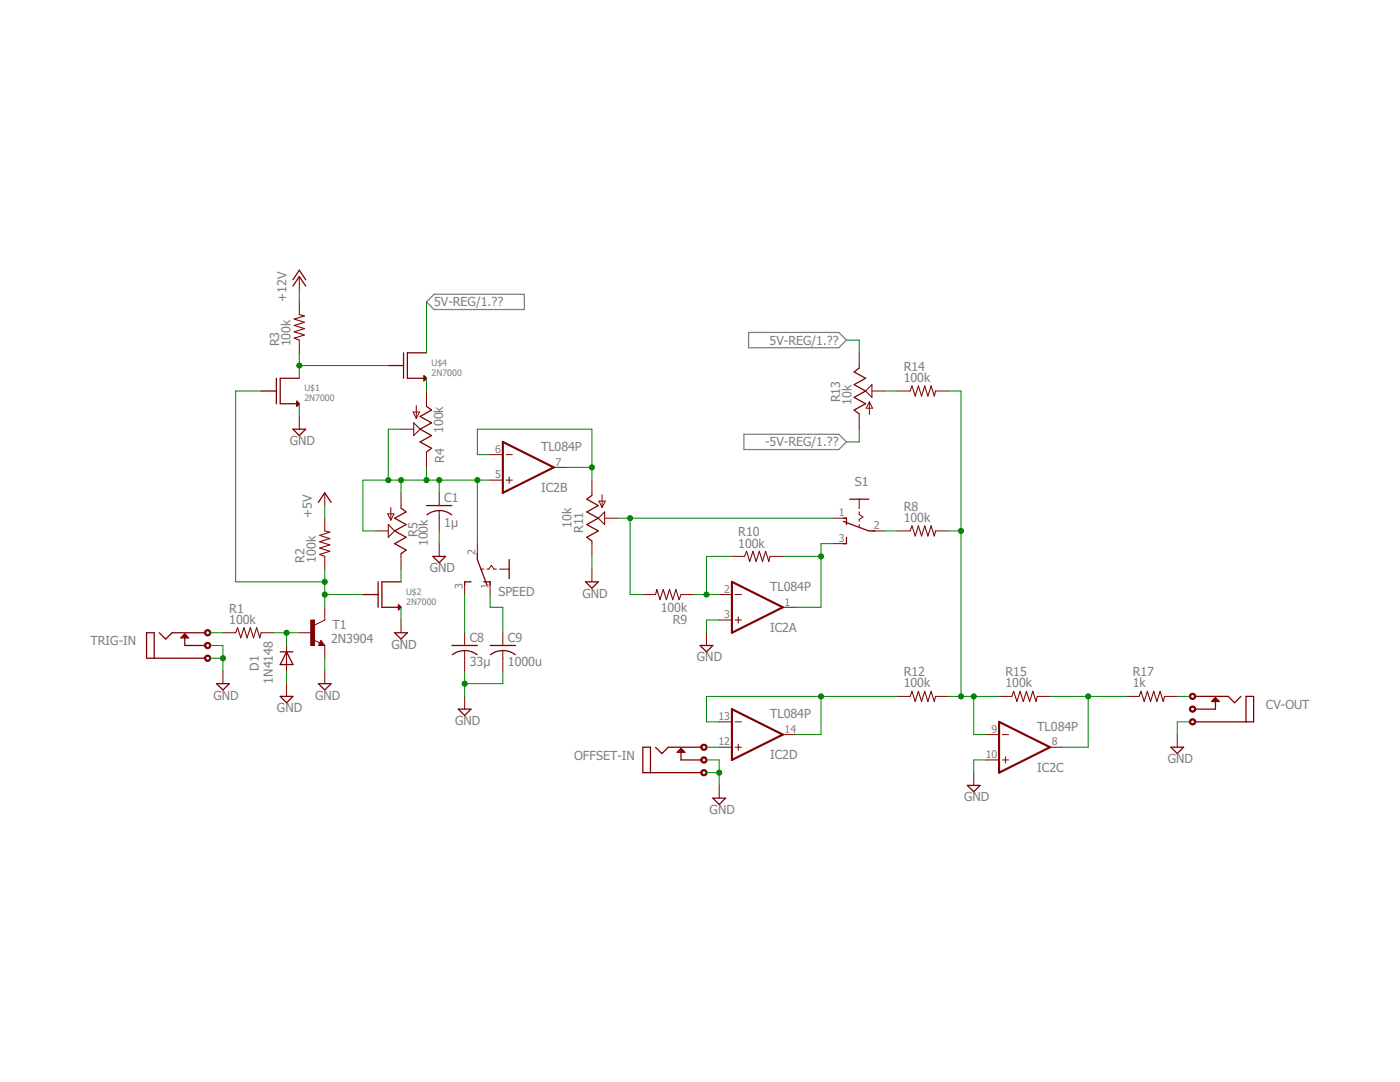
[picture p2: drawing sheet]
<svg xmlns="http://www.w3.org/2000/svg" width="279mm" height="216mm" viewBox="0 0 279 216" stroke-linecap="round" stroke-linejoin="round" font-family="sans-serif">
<path d="M85.1 60.2l1.5-1.5h18v3.1h-18zM149.4 66.3h18l1.5 1.6-1.5 1.5h-18zM148.5 86.7h18.9l1.5 1.5-1.5 1.5h-18.9z" fill="none" stroke="#808080" stroke-width=".25"/>
<g fill="none" stroke="#800000" stroke-width=".25">
<path d="M58.5 57.1l1.2-1.9 1.3 1.9M58.5 55.8l1.2-1.9 1.3 1.9M52.1 78h3.1M55.2 75.5v5.1M59.7 75.5h-3.8v5.1h3.8M77.5 72.9h3M80.5 70.4v5.1M84.6 75l.5 .5-.5 .5zM84.9 75.2l-.3 .3 .3 .2M85.1 70.4h-3.8v5.1h3.8M171.5 73.4l-1 .8 2.2 1.3-2.2 1.3 2.2 1.2-2.2 1.3 2.2 1.3-2.2 1.2 1 .8M58.5 85.6h2.5l-1.3 1.3z"/>
<path d="M59.2 80.1l.5 .5-.5 .5zM59.5 80.3l-.3 .3 .3 .2M85.1 81.1l1 .7-2.3 1.3 2.3 1.3-2.3 1.2 2.3 1.3-2.3 1.3 2.3 1.3-1 .7M118.1 98.8l-1 .8 2.3 1.3-2.3 1.3 2.3 1.2-2.3 1.3 2.3 1.2-2.3 1.3 1 .8M169.6 99.6h3.8M63.5 100.2l1.3-1.9 1.3 1.9M72.4 118.6h3.1M75.5 116.1v5.1M80 101.4l1 .8-2.2 1.2 2.2 1.3-2.2 1.2 2.2 1.3-2.2 1.3 2.2 1.2-1 .8M80 116.1h-3.8v5.1h3.8M85.1 100.9h5.1M85.2 102.7a4 4 0 0 1 4.9 0"/>
<path d="M86.4 111h2.5l-1.2 1.3zM94 116.1h-1.3v.6M95.3 110.4v1.3l1.9 5M96.5 116.1h1.3v.6M101.6 111.7v3.8M116.9 116.1h2.5l-1.3 1.3zM168.3 104l5.1 1.9h1.2M168.3 103.4h.6v1.3M168.9 107.2v1.3h-.6M30.8 131.3v-5h-1.5v5h11.6M31.8 126.3l1.3 1.2 1.2-1.2h6.6M36.1 127.3l.8-.8 .7 .8z"/>
<path d="M36.4 127h1M36.6 126.8h.5v.2l-.2 .3M36.9 126.5v2.3h4M43.2 136.4h2.6l-1.3 1.3zM55.9 139h2.6l-1.3 1.2zM55.9 130.1h2.6M57.2 130.1l1.3 2.5h-2.6zM63.5 136.4h2.6l-1.3 1.3zM64.1 128.3l.1 .2h-.4l.3-.5 .5 .7h-.8M78.8 126.3h2.5l-1.3 1.2zM79.5 120.7l.5 .5-.5 .5zM79.8 120.9l-.3 .3 .3 .2"/>
<path d="M90.2 128.8h5.1M92.7 129.8l1.6 .3 .9 .5M92.7 129.8l-1.5 .3-.9 .5M97.8 128.8h5.1M100.4 129.8l1.5 .3 .9 .5M100.4 129.8l-1.6 .3-.9 .5M139.7 128.8h2.6l-1.3 1.3zM238.5 139h6.6l1.3 1.2 1.2-1.2M242.1 139.7h1M242.6 139.2v2.3h-4.1M242.6 139.2l.7 .8h-1.5zM242.8 139.5h-.5v.2l.3 .3"/>
<path d="M91.5 141.5h2.5l-1.3 1.3zM129.8 154.2v-5.1h-1.5v5.1h11.7M130.8 149.1l1.3 1.3 1.3-1.3h6.6M135.1 150.1l.8-.7 .8 .7zM135.4 149.9h1M135.7 149.6h.5v.3l-.3 .2M135.9 149.4v2.2h4.1M142.3 159.3h2.5l-1.3 1.2zM193.1 156.7h2.5l-1.3 1.3zM233.7 149.1h2.5l-1.3 1.3zM238.5 144h11.7v-5h-1.5v5"/>
</g>
<g fill="#800000" stroke="#800000" stroke-width=".2">
<path d="M41 125.8a.62 .62 0 0 1 1 .2 .62 .62 0 0 1-.4 .9 .62 .62 0 0 1-.8-.6h.3a.38 .38 0 0 1 .5-.4 .38 .38 0 0 1 .1 .7 .38 .38 0 0 1-.6-.2v-.1h-.3z" fill-rule="evenodd"/>
<path d="M41 128.4a.62 .62 0 0 1 1 .1 .62 .62 0 0 1-.4 .9 .62 .62 0 0 1-.8-.6h.3a.38 .38 0 0 1 .5-.3 .38 .38 0 0 1 .1 .6 .38 .38 0 0 1-.6-.2v-.1h-.3z" fill-rule="evenodd"/>
<path d="M41 130.9a.62 .62 0 0 1 1 .1 .62 .62 0 0 1-.4 .9 .62 .62 0 0 1-.8-.6h.3a.38 .38 0 0 1 .5-.3 .38 .38 0 0 1 .1 .6 .38 .38 0 0 1-.6-.1v-.2h-.3z" fill-rule="evenodd"/>
<path d="M237.6 138.5a.63 .63 0 0 1 1 .2 .63 .63 0 0 1-.4 .9 .63 .63 0 0 1-.8-.6h.2a.38 .38 0 0 1 .5-.4 .38 .38 0 0 1 .2 .6 .38 .38 0 0 1-.6-.1l-.1-.1h-.2z" fill-rule="evenodd"/>
<path d="M237.6 141a.64 .64 0 0 1 1 .2 .64 .64 0 0 1-.4 .9 .64 .64 0 0 1-.8-.6h.2a.38 .38 0 0 1 .5-.4 .38 .38 0 0 1 .2 .6 .38 .38 0 0 1-.6-.1l-.1-.1h-.2z" fill-rule="evenodd"/>
<path d="M237.6 143.6a.64 .64 0 0 1 1 .1 .64 .64 0 0 1-.4 .9 .64 .64 0 0 1-.8-.6h.2a.38 .38 0 0 1 .5-.4 .38 .38 0 0 1 .2 .6 .38 .38 0 0 1-.6 0l-.1-.2h-.2z" fill-rule="evenodd"/>
<path d="M140 148.7a.64 .64 0 0 1 1 .1 .64 .64 0 0 1-.4 .9 .64 .64 0 0 1-.8-.6h.3a.39 .39 0 0 1 .6-.3 .39 .39 0 0 1 0 .6 .39 .39 0 0 1-.6-.2v-.1h-.3z" fill-rule="evenodd"/>
<path d="M140 151.2a.64 .64 0 0 1 1 .1 .64 .64 0 0 1-.4 1 .64 .64 0 0 1-.8-.7h.3a.39 .39 0 0 1 .6-.3 .39 .39 0 0 1 0 .6 .39 .39 0 0 1-.6-.1v-.2h-.3z" fill-rule="evenodd"/>
<path d="M140 153.7a.64 .64 0 0 1 1 .2 .64 .64 0 0 1-.4 .9 .64 .64 0 0 1-.8-.6h.3a.39 .39 0 0 1 .6-.3 .39 .39 0 0 1 0 .6 .39 .39 0 0 1-.6-.2v-.1h-.3z" fill-rule="evenodd"/>
</g>
<g fill="none" stroke="#800000" stroke-width=".21">
<path d="M59.7 62.8l1 .2-2 .7 2 .6-2 .6 2 .7-2 .6 2 .6-2 .7 1 .4M172.7 78l1.3-1.2v2.5zM181.6 78l.4-1 .6 2 .7-2 .6 2 .7-2 .6 2 .6-2 .7 2 .2-1M82.6 84.4l1.2 1.2-1.2 1.3zM64.8 105.9l1 .3-2 .6 2 .7-2 .6 2 .6-2 .7 2 .6-2 .6 1 .4M77.5 104.7l1.3 1.2-1.3 1.3zM119.4 103.4l1.3-1.2v2.5zM130.8 118.6l.3-1 .6 2.1 .7-2.1 .6 2.1 .6-2.1 .7 2.1 .6-2.1 .6 2.1 .4-1.1M148.6 111l.4-1 .6 2 .7-2 .6 2 .6-2 .7 2 .6-2 .6 2 .3-1M181.6 105.9l.4-1 .6 2.1 .7-2.1 .6 2.1 .7-2.1 .6 2.1 .6-2.1 .7 2.1 .2-1.1M47 126.3l.4-1.1 .6 2.1 .7-2.1 .6 2.1 .7-2.1 .6 2.1 .6-2.1 .7 2.1 .2-1M181.6 139l.4-1.1 .6 2.1 .7-2.1 .6 2.1 .7-2.1 .6 2.1 .6-2.1 .7 2.1 .2-1"/>
<path d="M201.9 139l.4-1.1 .6 2.1 .7-2.1 .6 2.1 .7-2.1 .6 2.1 .6-2.1 .7 2.1 .2-1M227.3 139l.4-1.1 .6 2.1 .7-2.1 .6 2.1 .7-2.1 .6 2.1 .6-2.1 .7 2.1 .2-1"/>
</g>
<g fill="none" stroke="#800000" stroke-width=".2">
<path d="M59.7 55.2v2.5M59.7 60.2v2.6M59.7 67.9v2.5M85.1 78v3.1M171.5 70.4v3M174 78h2.6M179.1 78h2.5M186.7 78h2.6M59.7 83.1v2.5M64.8 98.3v2.6M80 85.6h2.6M80 98.3v3.1"/>
<path d="M82.4 82.2h1.3l-.6 1.3zM83.1 80.9v2.6M85.1 90.2v3.1M87.7 98.3v2.6M97.8 95.8h2.6M97.8 90.7h2.6M101 95.8h1.3M101 90.7h1.3M101.6 95.2v1.2M110.5 93.3h2.6M118.1 95.8v3M119.5 100h1.3l-.6 1.3z"/>
<path d="M120.2 98.7v2.6M171.5 82.6v3M171.5 99.6v1.9M173.5 80.2v2.5M173.5 80.2l.6 1.2h-1.2zM64.8 103.4v2.5M64.8 111v2.6M75 105.9h2.5M77.4 102.5h1.2l-.6 1.3zM78 101.3v2.5M80 110.5v3.1M87.7 101.9v4"/>
<path d="M87.7 108.5v2.5M92.7 116.1v2.5M95.3 108.5v2.5M95.9 113.6h.6M97.2 113.6h.4l.5-.8 .5 .8h.5M97.8 116.1v2.5M99.7 113.6h1.9M118.1 108v3M118.1 113.6v2.5M120.7 103.4h2.5M128.3 118.6h2.5M135.9 118.6h2.6"/>
<path d="M143.5 118.6h2.6M146.1 111h2.5M146.7 118.6h1.3M153.7 111h2.5M166.4 108.5h2.5M166.4 103.4h2.5M171.5 102.2v.5l.7 .4-.7 .6v.3M171.5 104.7v.6M174 105.9h2.6M179.1 105.9h2.5M186.7 105.9h2.6M44.5 126.3h2.5"/>
<path d="M44.5 133.9v2.5M52.1 126.3h2.6M57.2 128.8v5.1M57.2 136.4v2.6M59.7 126.3h2.6M62.6 127.7l1.2 .6M64.1 127.8l.7 1h-1.3zM64.8 121.2v2.5l-2 1M64.8 128.8v2.5M64.8 133.9v2.5M80 123.7v2.6M92.7 126.3v2.5"/>
<path d="M92.7 129.8v4.1M92.7 139v2.5M100.4 126.3v2.5M100.4 129.8v4.1M141 126.3v2.5M143.5 123.7h2.6M146.7 123.7h1.3M147.3 123.1v1.3M156.2 121.2h2.6M179.1 139h2.5M186.7 139h2.6M199.4 139h2.5"/>
<path d="M207 139h2.5M224.8 139h2.5M232.4 139h2.5M143.5 149.1h2.6M143.5 156.7v2.6M143.5 144h2.6M146.7 149.1h1.3M146.7 144h1.3M147.3 148.5v1.2M156.2 146.6h2.6M194.3 154.2v2.5M196.9 151.6h2.5"/>
<path d="M196.9 146.6h2.5M200 151.6h1.3M200 146.6h1.3M200.7 151v1.3M209.5 149.1h2.6M234.9 146.6v2.5"/>
</g>
<path d="M62 123.7h.8v5.1h-.8z" fill="#800000" stroke="#800000" stroke-width=".2"/>
<path d="M100.4 88.2l10.1 5.1-10.1 5zM146.1 116.1l10.1 5.1-10.1 5.1zM146.1 141.5l10.1 5.1-10.1 5zM199.4 144l10.1 5.1-10.1 5.1z" fill="none" stroke="#800000" stroke-width=".42"/>
<g fill="none" stroke="#008000" stroke-width=".2">
<path d="M59.7 57.7v2.5M52.1 78h-5.1v38.1h17.8M59.7 70.4v5.1M59.7 72.9h17.8M85.1 60.2v10.2M85.1 75.5v2.5M168.9 67.9h2.6v2.5M176.6 78h2.5M189.3 78h2.5v61M59.7 80.6v2.5M80 95.8v2.5M80 85.6h-2.5v10.2"/>
<path d="M85.1 93.3v2.5M87.7 95.8v2.5M95.3 95.8v12.7M97.8 90.7h-2.5v-5.1h22.8v10.2M97.8 95.8h-25.4v10.1h2.6M113.1 93.3h5M171.5 85.6v2.6h-2.6M64.8 100.9v2.5M64.8 113.6v7.6M64.8 118.6h7.6M80 113.6v2.5M87.7 105.9v2.6"/>
<path d="M92.7 118.6v7.7M97.8 118.6v2.6h2.6v5.1M118.1 111v2.6M123.2 103.4h43.2M125.8 103.4v15.2h2.5M138.5 118.6h5M146.1 111h-5.1v7.6M156.2 111h7.7M166.4 108.5h-2.5v12.7h-5.1M176.6 105.9h2.5M189.3 105.9h2.5M42 128.8h2.5v5.1"/>
<path d="M42 131.3h2.5M42 126.3h2.5M54.7 126.3h5M57.2 126.3v2.5M57.2 133.9v2.5M64.8 131.3v2.6M80 121.2v2.5M92.7 133.9v5.1M100.4 133.9v2.5h-7.7M143.5 123.7h-2.5v2.6M163.9 139v7.6h-5.1M179.1 139h-38.1v5h2.5"/>
<path d="M189.3 139h10.1M194.3 139v7.6h2.6M209.5 139h15.3M217.2 139v10.1h-5.1M234.9 139h2.6M141 151.6h2.5v5.1M141 154.2h2.5M141 149.1h2.5M196.9 151.6h-2.6v2.6M237.5 144h-2.6v2.6"/>
</g>
<g fill="#008000" stroke="#008000" stroke-width=".2">
<circle cx="44.5" cy="131.3" r=".51"/>
<circle cx="92.7" cy="136.4" r=".51"/>
<circle cx="143.5" cy="154.2" r=".51"/>
<circle cx="57.2" cy="126.3" r=".51"/>
<circle cx="64.8" cy="118.6" r=".51"/>
<circle cx="64.8" cy="116.1" r=".51"/>
<circle cx="59.7" cy="72.9" r=".51"/>
<circle cx="77.5" cy="95.8" r=".51"/>
<circle cx="85.1" cy="95.8" r=".51"/>
<circle cx="80" cy="95.8" r=".51"/>
<circle cx="87.7" cy="95.8" r=".51"/>
<circle cx="95.3" cy="95.8" r=".51"/>
<circle cx="141" cy="118.6" r=".51"/>
<circle cx="163.9" cy="111" r=".51"/>
<circle cx="125.8" cy="103.4" r=".51"/>
<circle cx="194.3" cy="139" r=".51"/>
<circle cx="191.8" cy="105.9" r=".51"/>
<circle cx="191.8" cy="139" r=".51"/>
<circle cx="217.2" cy="139" r=".51"/>
<circle cx="118.1" cy="93.3" r=".51"/>
<circle cx="163.9" cy="139" r=".51"/>
</g>
<g font-size="2.5" fill="#808080">
<text x="57.2" y="60.2" transform="rotate(-90 57.2 60.2)">+12V</text>
<text x="86.6" y="61.1">5V-REG/1.??</text>
<text x="55.7" y="69.1" transform="rotate(-90 55.7 69.1)">R3</text>
<text x="57.9" y="69.1" transform="rotate(-90 57.9 69.1)">100k</text>
<text x="153.6" y="68.8">5V-REG/1.??</text>
<text x="180.4" y="76.2">100k</text>
<text x="180.4" y="74">R14</text>
<text x="167.7" y="80.3" transform="rotate(-90 167.7 80.3)">R13</text>
<text x="169.9" y="80.8" transform="rotate(-90 169.9 80.8)">10k</text>
<text x="57.8" y="88.8">GND</text>
<text x="88.4" y="86.4" transform="rotate(-90 88.4 86.4)">100k</text>
<text x="108" y="90">TL084P</text>
<text x="152.7" y="89.1">-5V-REG/1.??</text>
<text x="88.7" y="92.3" transform="rotate(-90 88.7 92.3)">R4</text>
<text x="88.7" y="100.2">C1</text>
<text x="108" y="98.2">IC2B</text>
<text x="170.6" y="97.1">S1</text>
<text x="180.4" y="101.9">R8</text>
<text x="62.3" y="103.4" transform="rotate(-90 62.3 103.4)">+5V</text>
<text x="83.3" y="107.1" transform="rotate(-90 83.3 107.1)">R5</text>
<text x="88.7" y="105.1">1µ</text>
<text x="114.1" y="105.3" transform="rotate(-90 114.1 105.3)">10k</text>
<text x="116.4" y="106.4" transform="rotate(-90 116.4 106.4)">R11</text>
<text x="147.3" y="107">R10</text>
<text x="180.4" y="104.2">100k</text>
<text x="60.8" y="112.3" transform="rotate(-90 60.8 112.3)">R2</text>
<text x="63" y="112.3" transform="rotate(-90 63 112.3)">100k</text>
<text x="85.4" y="109" transform="rotate(-90 85.4 109)">100k</text>
<text x="147.3" y="109.2">100k</text>
<text x="85.8" y="114.2">GND</text>
<text x="99.5" y="118.9">SPEED</text>
<text x="116.2" y="119.3">GND</text>
<text x="153.7" y="117.9">TL084P</text>
<text x="45.8" y="124.5">100k</text>
<text x="45.8" y="122.2">R1</text>
<text x="66.3" y="125.5">T1</text>
<text x="131.9" y="122.2">100k</text>
<text x="134.3" y="124.5">R9</text>
<text x="18.1" y="128.8">TRIG-IN</text>
<text x="66.1" y="128.3">2N3904</text>
<text x="78.1" y="129.4">GND</text>
<text x="93.8" y="128.2">C8</text>
<text x="101.4" y="128.2">C9</text>
<text x="139.1" y="132">GND</text>
<text x="153.7" y="126.1">IC2A</text>
<text x="51.6" y="133.9" transform="rotate(-90 51.6 133.9)">D1</text>
<text x="54.4" y="136.4" transform="rotate(-90 54.4 136.4)">1N4148</text>
<text x="93.8" y="133">33µ</text>
<text x="101.4" y="133">1000u</text>
<text x="180.4" y="137.2">100k</text>
<text x="180.4" y="134.9">R12</text>
<text x="200.7" y="137.2">100k</text>
<text x="200.7" y="134.9">R15</text>
<text x="226.1" y="137.2">1k</text>
<text x="226.1" y="134.9">R17</text>
<text x="42.6" y="139.6">GND</text>
<text x="55.3" y="142.1">GND</text>
<text x="62.9" y="139.6">GND</text>
<text x="153.7" y="143.3">TL084P</text>
<text x="252.6" y="141.5">CV-OUT</text>
<text x="90.8" y="144.7">GND</text>
<text x="207" y="145.8">TL084P</text>
<text x="114.6" y="151.6">OFFSET-IN</text>
<text x="153.7" y="151.5">IC2D</text>
<text x="207" y="154.1">IC2C</text>
<text x="233" y="152.3">GND</text>
<text x="192.4" y="159.9">GND</text>
<text x="141.6" y="162.4">GND</text>
</g>
<g font-size="2.1" fill="#808080">
<text x="98.8" y="90.4">6</text>
<text x="98.8" y="95.4">5</text>
<text x="110.9" y="92.9">7</text>
<text x="167.4" y="103.1">1</text>
<text x="174.4" y="105.6">2</text>
<text x="94.9" y="110.7" transform="rotate(-90 94.9 110.7)">2</text>
<text x="167.4" y="108.1">3</text>
<text x="92.4" y="117.6" transform="rotate(-90 92.4 117.6)">3</text>
<text x="97.5" y="117.6" transform="rotate(-90 97.5 117.6)">1</text>
<text x="144.5" y="118.3">2</text>
<text x="144.5" y="123.4">3</text>
<text x="156.6" y="120.8">1</text>
<text x="143.4" y="143.7">13</text>
<text x="143.4" y="148.8">12</text>
<text x="156.6" y="146.2">14</text>
<text x="197.9" y="146.2">9</text>
<text x="209.9" y="148.8">8</text>
<text x="196.7" y="151.3">10</text>
</g>
<g font-size="1.8" fill="#808080">
<text x="86.1" y="75">2N7000</text>
<text x="86.1" y="72.9">U$4</text>
<text x="60.7" y="80.1">2N7000</text>
<text x="60.7" y="78">U$1</text>
<text x="81.1" y="118.6">U$2</text>
<text x="81.1" y="120.7">2N7000</text>
</g>
<g font-size=".3" fill="#808080">
<text x="40.7" y="131.1">1</text>
<text x="40.7" y="126">2</text>
<text x="40.7" y="128.5">3</text>
<text x="238.6" y="143.8">1</text>
<text x="238.6" y="138.7">2</text>
<text x="238.6" y="141.2">3</text>
<text x="139.7" y="148.9">2</text>
<text x="139.7" y="153.9">1</text>
<text x="139.7" y="151.4">3</text>
</g>
</svg>
